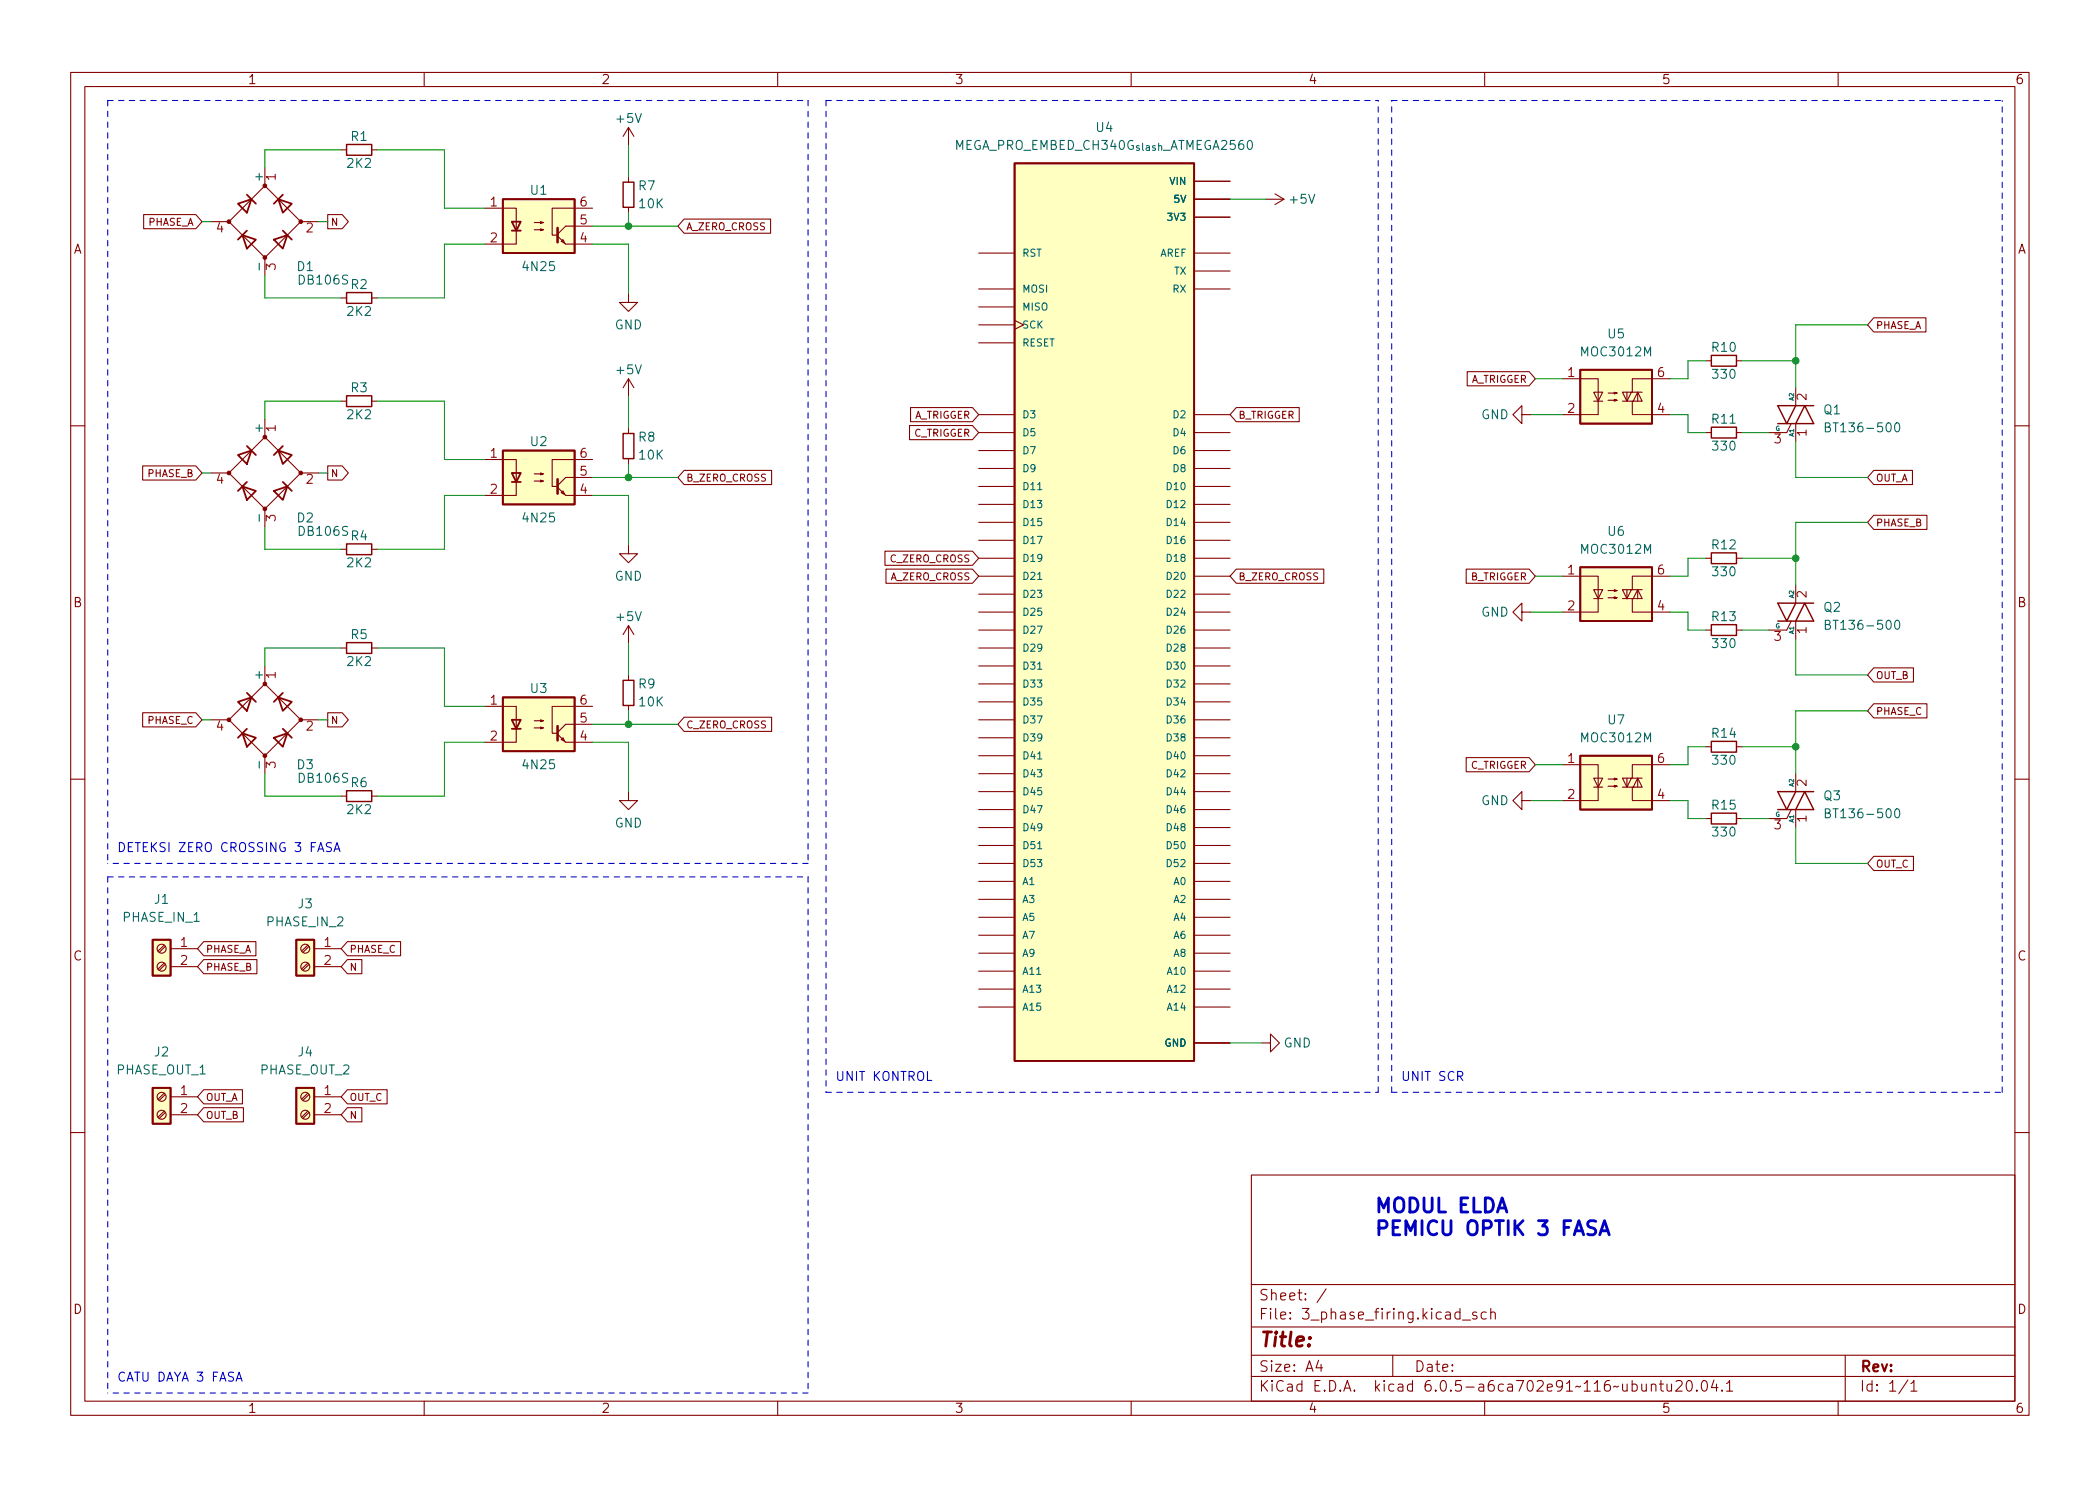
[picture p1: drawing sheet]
<svg xmlns="http://www.w3.org/2000/svg" width="297mm" height="210mm" viewBox="0 0 297 210" stroke-linecap="round" stroke-linejoin="round" font-family="sans-serif">
<g fill="none" stroke="#840000" stroke-width=".15">
<path d="M10 10.2h277v190.1h-277zM12 12.2h273v186.1h-273zM60 10.2v2M88.9 18v2.6M88.9 18l-.8 1.3M88.9 18l.8 1.3M110 10.2v2M160 10.2v2M210 10.2v2M260 10.2v2M20.3 30.4h7.4l.9 1-.9 1h-7.4zM29.8 31.4h2.6"/>
<path d="M32.4 31.4l5.1-5.1 5 5.1-5 5zM37.5 23.7v2.6M37.5 36.4v2.6M42.5 31.4h2.6M46.4 30.4h2l.9 1-.9 1h-2zM48.3 21.2h.7M52.6 21.2h.7M68.6 29.5h4.4v5h-4.4M75.6 32.5h1.2l-.3 .1v-.2l.3 .1M75.6 31.5h1.2l-.3 .1v-.2l.3 .1M78.9 33.4l1.1 1.1h3.8M79.4 34.2l.2-.3 .3 .5z"/>
<path d="M83.8 29.5h-5.7v3.8h.6M83.8 32h-3.8l-1.1 1.1M88.9 25v.8M88.9 29.3v.8M96.8 31h12.2v2h-12.2l-.9-1zM138.4 35.8h5.1M168.9 30.7h5.1M168.9 28.2h5.1M168.9 35.8h5.1M168.9 38.3h5.1M168.9 25.6h5.1M179.1 28.2h2.5"/>
<path d="M180.3 27.4l1.3 .8M181.6 28.2l-1.3 .8M37.5 59.3v2.5M48.3 56.8h.7M48.3 42.2h.7M52.6 56.8h.7M52.6 42.2h.7M88.9 41.5v1.3h1.3l-1.3 1.3-1.3-1.3h1.3M88.9 53.6v2.5M88.9 53.6l-.8 1.3M88.9 53.6l.8 1.3M128.8 57.7h8.8l.8 1-.8 1h-8.8z"/>
<path d="M138.4 58.7h5.1M138.4 43.4h5.1M138.4 40.9h5.1M138.4 48.5h5.1M138.4 46h5.1M143.5 45.3l1.3 .7-1.3 .6M168.9 58.7h5.1M168.9 40.9h5.1M174.9 57.7h8.9v2h-8.9l-.9-1zM207.5 52.6h8.8l.9 1-.9 1h-8.8zM215.3 58.7v-1.3l-1.3 1.3 1.3 1.2v-1.2h1.2M221 53.6h5.1v5.1h-5.1"/>
<path d="M225.4 55.5h1.3l-.6 1.3zM225.4 56.8h1.3M227.5 56.6h1.2l-.4 .2v-.3l.4 .1M227.5 55.6h1.2l-.4 .1v-.2l.4 .1M229.5 56.8h2.8l-.7-1.3-.6 1.3M230.1 55.5v1.3M230.8 55.5l-.7 1.3-.6-1.3h2.8M230.9 56.8v1.9h5.3M231.6 55.5v1.3M236.2 53.6h-5.3v1.9M241.3 51h.8M245.6 51h.8"/>
<path d="M253.4 59.9l-.7 1.3h-2.5M254 54.9v2.5M254 59.9v2.6M265 45h7.4v2h-7.4l-.8-1zM10 60.2h2M20.2 65.9h7.5l.9 1-.9 1h-7.5zM29.8 66.9h2.6M32.4 66.9l5.1-5.1 5 5.1-5 5.1zM37.5 72v2.5M42.5 66.9h2.6M46.4 65.9h2l.9 1-.9 1h-2zM48.3 77.7h.7"/>
<path d="M52.6 77.7h.7M68.6 65h4.4v5.1h-4.4M75.6 68.1h1.2l-.3 .1v-.3l.3 .2M75.6 67.1h1.2l-.3 .1v-.3l.3 .2M78.9 69l1.1 1.1h3.8M79.4 69.7l.2-.2 .3 .5zM83.8 65h-5.7v3.8h.6M83.8 67.6h-3.8l-1.1 1.1M88.9 77.1v1.3h1.3l-1.3 1.2-1.3-1.2h1.3M88.9 60.6v.7M88.9 64.9v.8M96.8 66.6h12.3v2h-12.3l-.9-1z"/>
<path d="M125.2 78h12.4l.8 1-.8 1h-12.4zM128.6 60.2h9l.8 1-.8 1h-9zM138.4 61.2h5.1M138.4 79h5.1M138.4 68.8h5.1M138.4 71.4h5.1M138.4 73.9h5.1M138.4 76.4h5.1M138.4 63.7h5.1M138.4 66.3h5.1M168.9 61.2h5.1M168.9 79h5.1"/>
<path d="M168.9 68.8h5.1M168.9 71.4h5.1M168.9 73.9h5.1M168.9 76.4h5.1M168.9 63.7h5.1M168.9 66.3h5.1M241.3 61.2h.8M241.3 79h.8M245.6 61.2h.8M245.6 79h.8M265 66.6h5.5v2h-5.5l-.8-1zM265 72.9h7.6v2h-7.6l-.8-1z"/>
<path d="M285 60.2h2M37.5 94.2v2.6M48.3 91.7h.7M52.6 91.7h.7M68.6 99.9h4.4v5.1h-4.4M83.8 99.9h-5.7v3.9h.6M88.9 88.5v2.6M88.9 95.5v.8M88.9 99.8v.8M88.9 88.5l-.8 1.3M88.9 88.5l.8 1.3M125.3 80.5h12.3l.8 1-.8 1h-12.3z"/>
<path d="M138.4 91.7h5.1M138.4 81.5h5.1M138.4 86.6h5.1M138.4 84.1h5.1M138.4 89.1h5.1M138.4 94.2h5.1M138.4 96.8h5.1M138.4 99.3h5.1M168.9 91.7h5.1M168.9 81.5h5.1M168.9 86.6h5.1M168.9 84.1h5.1"/>
<path d="M168.9 89.1h5.1M168.9 94.2h5.1M168.9 96.8h5.1M168.9 99.3h5.1M174.9 80.5h12.3v2h-12.3l-.9-1zM207.4 80.5h8.9l.9 1-.9 1h-8.9zM215.3 86.6v-1.3l-1.3 1.3 1.3 1.3v-1.3h1.2M221 81.5h5.1v5.1h-5.1M225.4 83.4h1.3l-.6 1.3zM225.4 84.7h1.3M227.5 84.6h1.2l-.4 .1v-.3l.4 .2M227.5 83.6h1.2l-.4 .1v-.3l.4 .2"/>
<path d="M229.5 84.7h2.8l-.7-1.3-.6 1.3M230.1 83.4v1.3M230.8 83.4l-.7 1.3-.6-1.3h2.8M230.9 84.7v1.9h5.3M231.6 83.4v1.3M236.2 81.5h-5.3v1.9M241.3 89.1h.8M245.6 89.1h.8M253.4 87.9l-.7 1.2h-2.5M254 82.8v2.5M254 87.9v2.5M265 99.6h7.6v2h-7.6l-.8-1z"/>
<path d="M265 94.5h5.7v2h-5.7l-.8-1zM10 110.2h2M20.2 100.8h7.5l.9 1-.9 1h-7.5zM29.8 101.8h2.6M32.4 101.8l5.1-5 5 5-5 5.1zM37.5 106.9v2.6M42.5 101.8h2.6M46.4 100.8h2l.9 1-.9 1h-2zM48.3 112.6h.7M52.6 112.6h.7M75.6 103h1.2l-.3 .1v-.2l.3 .1M75.6 102h1.2l-.3 .1v-.3l.3 .2"/>
<path d="M78.9 103.9l1.1 1.1h3.8M79.4 104.6l.2-.2 .3 .5zM83.8 102.5h-3.8l-1.1 1.1M88.9 112v1.3h1.3l-1.3 1.2-1.3-1.2h1.3M96.8 101.5h12.3v2h-12.3l-.9-1zM138.4 101.8h5.1M138.4 104.4h5.1M138.4 106.9h5.1M138.4 109.5h5.1M138.4 112h5.1M138.4 114.5h5.1M138.4 117.1h5.1"/>
<path d="M138.4 119.6h5.1M168.9 101.8h5.1M168.9 104.4h5.1M168.9 106.9h5.1M168.9 109.5h5.1M168.9 112h5.1M168.9 114.5h5.1M168.9 117.1h5.1M168.9 119.6h5.1M207.4 107.2h8.9l.9 1-.9 1h-8.9zM215.3 113.3v-1.3l-1.3 1.3 1.3 1.2v-1.2h1.2M221 108.2h5.1v5.1h-5.1"/>
<path d="M225.4 110.1h1.3l-.6 1.3zM225.4 111.4h1.3M227.5 111.2h1.2l-.4 .2v-.3l.4 .1M227.5 110.2h1.2l-.4 .2v-.3l.4 .1M229.5 111.4h2.8l-.7-1.3-.6 1.3M230.1 110.1v1.3M230.8 110.1l-.7 1.3-.6-1.3h2.8M230.9 111.4v1.9h5.3M231.6 110.1v1.3M236.2 108.2h-5.3v1.9M241.3 115.8h.8M241.3 105.7h.8"/>
<path d="M245.6 115.8h.8M245.6 105.7h.8M253.4 114.5l-.7 1.3h-2.5M254 109.5v2.5M254 114.5v2.6M285 110.2h2M23.2 136.3l-.8 .8M23.2 133.7l-.8 .9M23.4 136.4l-.9 .9M23.4 133.9l-.9 .8M24.1 134.2h3.8M24.1 136.8h3.8"/>
<path d="M28.8 133.2h7.4v2h-7.4l-.9-1zM28.8 135.8h7.5v2h-7.5l-.9-1zM43.5 136.3l-.8 .8M43.5 133.7l-.8 .9M43.7 136.4l-.9 .9M43.7 133.9l-.9 .8M44.4 134.2h3.9M44.4 136.8h3.9M49.1 133.2h7.6v2h-7.6l-.8-1zM49.1 135.8h2.1v2h-2.1l-.8-1zM138.4 124.7h5.1M138.4 137.4h5.1"/>
<path d="M138.4 139.9h5.1M138.4 127.2h5.1M138.4 129.8h5.1M138.4 132.3h5.1M138.4 134.9h5.1M138.4 122.2h5.1M168.9 124.7h5.1M168.9 137.4h5.1M168.9 139.9h5.1M168.9 127.2h5.1M168.9 129.8h5.1M168.9 132.3h5.1"/>
<path d="M168.9 134.9h5.1M168.9 122.2h5.1M265 121.2h5.7v2h-5.7l-.8-1zM23.2 157.2l-.8 .9M23.2 154.7l-.8 .8M23.4 157.4l-.9 .8M23.4 154.9l-.9 .8M24.1 155.2h3.8M24.1 157.7h3.8M28.8 156.7h5.6v2h-5.6l-.9-1zM28.8 154.2h5.5v2h-5.5l-.9-1zM43.5 157.2l-.8 .9"/>
<path d="M43.5 154.7l-.8 .8M43.7 157.4l-.9 .8M43.7 154.9l-.9 .8M44.4 155.2h3.9M44.4 157.7h3.9M49.1 156.7h2.1v2h-2.1l-.8-1zM49.1 154.2h5.7v2h-5.7l-.8-1zM138.4 142.5h5.1M168.9 142.5h5.1M168.9 147.6h5.1M178.4 147.6h1.3v-1.3l1.3 1.3-1.3 1.2v-1.2M10 160.2h2"/>
<path d="M177 166.3h108v32h-108zM285 160.2h2M60 198.3v2M110 198.3v2M160 198.3v2M177 194.8h108M177 191.8h108M177 187.8h108M177 181.8h108M186.5 192.5l-.4 1h1M186.9 193v1M187.6 182.4l-1.3 1.9"/>
<path d="M197 191.8v3M206.9 186.8h1.1M208.9 185.7l-.4-.1-.2 .2 .1 .3 .5 .1v.1v.3h-.2h-.4M210 198.3v2M210.2 185.7l-.4-.1-.3 .3v.4l.1 .3h.2h.4M210.9 185.8a.37 .37 0 0 1 .6 0v.8M210.9 185.1v1.5M233.6 196a.37 .37 0 0 1 .6 0v.8M233.6 195.8v1M234.7 195.8h.6M234.9 195.3v1.3l.1 .2h.3M235.8 195.8l.1 1a.41 .41 0 0 0 .5-.1"/>
<path d="M236.4 195.8v1M237.1 195.5l.2-.2 .5 .1a.41 .41 0 0 1 .1 .6l-.9 .8h.9M238.7 195.4a.36 .36 0 0 1 .6 .2 .77 .77 0 0 1-.4 1.2 1 1 0 0 1-.2-1.4zM240 196.7l.1 .1h-.1h-.1l.1-.1v.1M240.8 195.5a.36 .36 0 0 1 .4-.2 .36 .36 0 0 1 .2 .3 .77 .77 0 0 1-.4 1.2 .91 .91 0 0 1-.2-1.3zM242.4 195.3l-.3 1h.9M242.8 195.8v1M243.6 196.7v.1h-.1l.1-.1v.1M244.2 195.8l.4-.5v1.5M244.2 196.8h.9M260 198.3v2M261 191.8v6.5"/>
<path d="M269.9 195.3l-1.3 1.9M270.3 195.8l.4-.5v1.5M270.3 196.8h.9"/>
<circle cx="22.9" cy="134.2" r=".63"/>
<circle cx="22.9" cy="136.8" r=".63"/>
<circle cx="43.2" cy="134.2" r=".63"/>
<circle cx="43.2" cy="136.8" r=".63"/>
<circle cx="22.9" cy="155.2" r=".63"/>
<circle cx="22.9" cy="157.7" r=".63"/>
<circle cx="43.2" cy="155.2" r=".63"/>
<circle cx="43.2" cy="157.7" r=".63"/>
</g>
<g fill="#ffffc2" stroke="#ffffc2" stroke-width=".14">
<path d="M41.9 153.9h2.5v5.1h-2.5z"/>
<path d="M21.6 153.9h2.5v5.1h-2.5z"/>
<path d="M41.9 133h2.5v5h-2.5z"/>
<path d="M21.6 133h2.5v5h-2.5z"/>
<path d="M223.5 106.9h10.2v7.6h-10.2z"/>
<path d="M71.1 28.2h10.2v7.6h-10.2z"/>
<path d="M223.5 52.3h10.2v7.6h-10.2z"/>
<path d="M71.1 63.7h10.2v7.7h-10.2z"/>
<path d="M71.1 98.7h10.2v7.6h-10.2z"/>
<path d="M223.5 80.3h10.2v7.6h-10.2z"/>
<path d="M143.5 23.1h25.4v127h-25.4z"/>
</g>
<g fill="none" stroke="#840000" stroke-width=".25">
<path d="M33.7 28.8l1.9-.6-.7 1.9zM34.3 33.3l1.9 .6-1.3 1.3zM34.9 32.6l-1.2 1.3M34.9 27.6l1.3 1.2M38.7 33.9l1.9-.6-.6 1.9zM39.4 28.2l1.9 .6-1.3 1.3zM40 27.6l-1.3 1.2M40 32.6l1.3 1.3M71.1 28.2h10.2v7.6h-10.2zM72.4 31.4h1.3l-.7 1.2zM72.4 32.6h1.3M143.5 23.1h25.4v127h-25.4z"/>
<path d="M223.5 52.3h10.2v7.6h-10.2zM33.7 64.4l1.9-.7-.7 2zM34.3 68.8l1.9 .7-1.3 1.2zM34.9 68.2l-1.2 1.3M34.9 63.1l1.3 1.3M38.7 69.5l1.9-.7-.6 1.9zM39.4 63.7l1.9 .7-1.3 1.3zM40 63.1l-1.3 1.3M40 68.2l1.3 1.3M71.1 63.7h10.2v7.7h-10.2zM72.4 66.9h1.3l-.7 1.3zM72.4 68.2h1.3"/>
<path d="M33.7 99.3l1.9-.6-.7 1.9zM34.9 98l1.3 1.3M39.4 98.7l1.9 .6-1.3 1.3zM40 98l-1.3 1.3M71.1 98.7h10.2v7.6h-10.2zM223.5 80.3h10.2v7.6h-10.2zM34.3 103.8l1.9 .6-1.3 1.3zM34.9 103.1l-1.2 1.3M38.7 104.4l1.9-.6-.6 1.9zM40 103.1l1.3 1.3M72.4 101.8h1.3l-.7 1.3zM72.4 103.1h1.3"/>
<path d="M223.5 106.9h10.2v7.6h-10.2zM21.6 133h2.5v5h-2.5zM41.9 133h2.5v5h-2.5zM21.6 153.9h2.5v5.1h-2.5zM41.9 153.9h2.5v5.1h-2.5z"/>
</g>
<g fill="none" stroke="#840000" stroke-width=".2">
<path d="M49 20.4h3.6v1.6h-3.6zM88.1 25.8h1.6v3.5h-1.6zM49 56h3.6v1.5h-3.6zM49 41.4h3.6v1.5h-3.6zM242.1 50.3h3.5v1.5h-3.5zM251.5 59.9h5l-1.2-2.5-1.3 2.5M254 57.4l-1.3 2.5-1.2-2.5h5M49 77h3.6v1.5h-3.6zM88.1 61.3h1.6v3.6h-1.6zM242.1 60.4h3.5v1.6h-3.5zM242.1 78.2h3.5v1.6h-3.5zM49 90.9h3.6v1.6h-3.6z"/>
<path d="M88.1 96.3h1.6v3.5h-1.6zM242.1 88.4h3.5v1.5h-3.5zM251.5 87.9h5l-1.2-2.6-1.3 2.6M254 85.3l-1.3 2.6-1.2-2.6h5M49 111.9h3.6v1.5h-3.6zM242.1 104.9h3.5v1.5h-3.5zM242.1 115.1h3.5v1.5h-3.5zM251.5 114.5h5l-1.2-2.5-1.3 2.5M254 112l-1.3 2.5-1.2-2.5h5"/>
</g>
<path d="M268.1 59.9l.2-.1a.69 .69 0 0 1 .3 1.2l-.2 .1a.68 .68 0 0 1-.3-1.2zM146.8 69.3h.6M258.2 60.4h.5l.2-.2-.2-.3-.5-.1v1.3h.5l.2-.2a.33 .33 0 0 0-.3-.5M146.8 82h.6M146.8 94.7h.6M258.2 88.4l.5-.1 .2-.2-.2-.3h-.5v1.2h.5l.2-.2a.33 .33 0 0 0-.3-.4M268.1 87.9l.2-.1a.69 .69 0 0 1 .3 1.1l-.2 .1a.68 .68 0 0 1-.3-1.1zM146.8 107.4h.6M258.2 115h.5l.2-.2-.2-.3-.5-.1v1.3h.5l.2-.2a.33 .33 0 0 0-.3-.5M268.1 114.6l.2-.2a.69 .69 0 0 1 .3 1.2l-.2 .1a.68 .68 0 0 1-.3-1.1zM146.8 120.1h.6" fill="none" stroke="#006464" stroke-width=".15"/>
<path d="M78.9 32.3v2M78.9 67.8v2M78.9 102.7v2.1" fill="none" stroke="#840000" stroke-width=".36"/>
<g fill="#840000" stroke="#840000" stroke-width=".15">
<circle cx="37.5" cy="106.9" r=".25"/>
<circle cx="42.5" cy="101.8" r=".25"/>
<circle cx="32.4" cy="101.8" r=".25"/>
<circle cx="37.5" cy="96.8" r=".25"/>
<circle cx="37.5" cy="72" r=".25"/>
<circle cx="42.5" cy="66.9" r=".25"/>
<circle cx="32.4" cy="66.9" r=".25"/>
<circle cx="37.5" cy="61.8" r=".25"/>
<circle cx="37.5" cy="36.4" r=".25"/>
<circle cx="42.5" cy="31.4" r=".25"/>
<circle cx="32.4" cy="31.4" r=".25"/>
<circle cx="37.5" cy="26.3" r=".25"/>
</g>
<path d="M46.9 119.3l-.5-.1-.2 .3 .1 .3 .5 .2v.4l-.2 .1-.4-.1M47.2 120.5l.5-1.3 .4 1.3M47.4 120.1h.6M33.4 195.4l.4-1.3 .4 1.3M33.5 195.1h.6" fill="none" stroke="#0000c2" stroke-width=".15"/>
<path d="M226.3 174.7l.7-2 .6 2M226.5 174.1h.9" fill="none" stroke="#0000c2" stroke-width=".4"/>
<g fill="none" stroke="#0000c2" stroke-width=".15" stroke-dasharray=".8 .8">
<path d="M15.2 14.2v108M15.2 14.2h99.1M114.3 14.2v108M116.8 14.2h78.1M116.8 14.2v140.4M196.8 14.2h86.4M15.2 124.1v73M15.2 124.1h99.1M114.3 122.2h-99.1M114.3 124.1v73M116.8 154.6h78.1M194.9 154.6v-140.4"/>
<path d="M196.8 154.6v-140.4M196.8 154.6h86.4M283.2 154.6v-140.4M114.3 197.1h-99.1"/>
</g>
<g fill="none" stroke="#009600" stroke-width=".15">
<path d="M28.6 31.4h1.2M37.5 39v3.2h10.8M45.1 31.4h1.3M48.3 21.2h-10.8v2.5M53.3 21.2h9.6v8.3h5.7M68.6 34.5h-5.7v7.7h-9.6M83.8 34.5h5.1v7M83.8 32h12.1M88.9 20.6v4.4M88.9 30.1v1.9M174 28.2h5.1M48.3 56.8h-10.8v2.5"/>
<path d="M53.3 56.8h9.6v8.2h5.7M88.9 56.1v4.5M216.5 58.7h4.5M217.2 53.6h3.8M236.2 58.7h2.6v2.5h2.5M241.3 51h-2.5v2.6h-2.6M246.4 51h7.6M264.2 46h-10.2v8.9M28.6 66.9h1.2M37.5 74.5v3.2h10.8M45.1 66.9h1.3M68.6 70.1h-5.7v7.6h-9.6"/>
<path d="M83.8 67.6h12.1M83.8 70.1h5.1v7M88.9 65.7v1.9M241.3 79h-2.5v2.5h-2.6M246.4 61.2h3.8M246.4 79h7.6M254 62.5v5.1h10.2M264.2 73.9h-10.2v8.9M48.3 91.7h-10.8v2.5M53.3 91.7h9.6v8.2h5.7M88.9 91.1v4.4M216.5 86.6h4.5"/>
<path d="M217.2 81.5h3.8M236.2 86.6h2.6v2.5h2.5M246.4 89.1h3.8M254 90.4v5.1h10.2M28.6 101.8h1.2M37.5 109.5v3.1h10.8M45.1 101.8h1.3M68.6 105h-5.7v7.6h-9.6M83.8 105h5.1v7M83.8 102.5h12.1M88.9 100.6v1.9M216.5 113.3h4.5"/>
<path d="M217.2 108.2h3.8M236.2 113.3h2.6v2.5h2.5M241.3 105.7h-2.5v2.5h-2.6M246.4 105.7h7.6M246.4 115.8h3.8M254 117.1v5.1h10.2M264.2 100.6h-10.2v8.9M174 147.6h4.4"/>
</g>
<g fill="#009600" stroke="#009600" stroke-width=".15">
<circle cx="88.9" cy="102.5" r=".46"/>
<circle cx="88.9" cy="32" r=".46"/>
<circle cx="88.9" cy="67.6" r=".46"/>
<circle cx="254" cy="51" r=".46"/>
<circle cx="254" cy="105.7" r=".46"/>
<circle cx="254" cy="79" r=".46"/>
</g>
<g font-size="2.8" fill="#0000c2">
<text x="194.3" y="171.6">MODUL ELDA</text>
<text x="194.3" y="174.8">PEMICU OPTIK 3 FASA</text>
</g>
<text font-size="2.8" fill="#840000" x="178" y="190.6">Title:</text>
<g font-size="2.1" fill="#840000">
<text x="178" y="184">Sheet: /</text>
<text x="178" y="186.7">File: 3_phase_firing.kicad_sch</text>
<text x="178" y="196.9">KiCad E.D.A. kicad 6.0.5-a6ca702e91~116~ubuntu20.04.1</text>
<text x="178" y="194.1">Size: A4</text>
<text x="200" y="194.1">Date:</text>
<text x="263" y="194.1">Rev:</text>
<text x="263" y="196.9">Id: 1/1</text>
</g>
<g font-size="1.8" fill="#840000">
<text x="35" y="11.9">1</text>
<text x="85" y="11.9">2</text>
<text x="135" y="11.9">3</text>
<text x="185" y="11.9">4</text>
<text x="235" y="11.9">5</text>
<text x="285" y="11.9">6</text>
<text x="10.3" y="35.9">A</text>
<text x="285.3" y="35.9">A</text>
<text x="10.3" y="85.9">B</text>
<text x="285.3" y="85.9">B</text>
<text x="10.3" y="135.9">C</text>
<text x="285.3" y="135.9">C</text>
<text x="10.3" y="185.9">D</text>
<text x="285.3" y="185.9">D</text>
<text x="35" y="199.9">1</text>
<text x="85" y="199.9">2</text>
<text x="135" y="199.9">3</text>
<text x="185" y="199.9">4</text>
<text x="235" y="199.9">5</text>
<text x="285" y="199.9">6</text>
</g>
<g font-size="1.8" fill="#006464">
<text x="87.3" y="17.4">+5V</text>
<text x="49.2" y="23.7">2K2</text>
<text x="49.7" y="19.9">R1</text>
<text x="133.8" y="21.2">MEGA_PRO_EMBED_CH340G_{slash}_ATMEGA2560</text>
<text x="155.1" y="18.7">U4</text>
<text x="37.2" y="25.5" transform="rotate(-90 37.2 25.5)">+</text>
<text x="75.1" y="27.6">U1</text>
<text x="90.4" y="26.9">R7</text>
<text x="90.5" y="29.5">10K</text>
<text x="182.6" y="28.8">+5V</text>
<text x="37.2" y="38" transform="rotate(-90 37.2 38)">-</text>
<text x="42" y="38.3">D1</text>
<text x="42.4" y="40.3">DB106S</text>
<text x="49.7" y="40.9">R2</text>
<text x="74.1" y="38.3">4N25</text>
<text x="49.2" y="44.7">2K2</text>
<text x="86.9" y="46.6">GND</text>
<text x="227.5" y="47.9">U5</text>
<text x="87.3" y="53">+5V</text>
<text x="223.8" y="50.4">MOC3012M</text>
<text x="242.2" y="49.8">R10</text>
<text x="242.4" y="53.6">330</text>
<text x="49.2" y="59.3">2K2</text>
<text x="49.7" y="55.5">R3</text>
<text x="209.5" y="59.3">GND</text>
<text x="242.2" y="59.9">R11</text>
<text x="258" y="58.6">Q1</text>
<text x="37.2" y="61.1" transform="rotate(-90 37.2 61.1)">+</text>
<text x="75.1" y="63.1">U2</text>
<text x="90.4" y="62.5">R8</text>
<text x="90.5" y="65">10K</text>
<text x="242.4" y="63.7">330</text>
<text x="259" y="61.2">BT136-500</text>
<text x="37.2" y="73.6" transform="rotate(-90 37.2 73.6)">-</text>
<text x="42" y="73.9">D2</text>
<text x="42.4" y="75.8">DB106S</text>
<text x="49.7" y="76.4">R4</text>
<text x="74.1" y="73.9">4N25</text>
<text x="227.5" y="75.8">U6</text>
<text x="242.2" y="77.7">R12</text>
<text x="49.2" y="80.3">2K2</text>
<text x="86.9" y="82.2">GND</text>
<text x="223.8" y="78.4">MOC3012M</text>
<text x="242.4" y="81.5">330</text>
<text x="87.3" y="87.9">+5V</text>
<text x="209.5" y="87.2">GND</text>
<text x="242.2" y="87.9">R13</text>
<text x="258" y="86.6">Q2</text>
<text x="259" y="89.1">BT136-500</text>
<text x="49.2" y="94.2">2K2</text>
<text x="49.7" y="90.4">R5</text>
<text x="242.4" y="91.7">330</text>
<text x="37.2" y="96" transform="rotate(-90 37.2 96)">+</text>
<text x="75.1" y="98">U3</text>
<text x="90.4" y="97.4">R9</text>
<text x="90.5" y="99.9">10K</text>
<text x="223.8" y="105">MOC3012M</text>
<text x="227.5" y="102.5">U7</text>
<text x="242.2" y="104.4">R14</text>
<text x="37.2" y="108.5" transform="rotate(-90 37.2 108.5)">-</text>
<text x="42" y="108.8">D3</text>
<text x="42.4" y="110.7">DB106S</text>
<text x="49.7" y="111.4">R6</text>
<text x="74.1" y="108.8">4N25</text>
<text x="209.5" y="113.9">GND</text>
<text x="242.4" y="108.2">330</text>
<text x="258" y="113.2">Q3</text>
<text x="49.2" y="115.2">2K2</text>
<text x="86.9" y="117.1">GND</text>
<text x="242.2" y="114.5">R15</text>
<text x="242.4" y="118.4">330</text>
<text x="259" y="115.8">BT136-500</text>
<text x="17.5" y="130.4">PHASE_IN_1</text>
<text x="21.9" y="127.9">J1</text>
<text x="37.8" y="131.1">PHASE_IN_2</text>
<text x="42.2" y="128.5">J3</text>
<text x="21.9" y="149.5">J2</text>
<text x="42.2" y="149.5">J4</text>
<text x="181.5" y="148.2">GND</text>
<text x="16.5" y="152">PHASE_OUT_1</text>
<text x="36.8" y="152">PHASE_OUT_2</text>
</g>
<g font-size="1.8" fill="#a90000">
<text x="39" y="25.5" transform="rotate(-90 39 25.5)">1</text>
<text x="69.4" y="29.2">1</text>
<text x="82.1" y="29.2">6</text>
<text x="30.6" y="32.9">4</text>
<text x="43.3" y="32.9">2</text>
<text x="69.4" y="34.3">2</text>
<text x="82.1" y="34.3">4</text>
<text x="82.1" y="31.7">5</text>
<text x="39" y="38.2" transform="rotate(-90 39 38.2)">3</text>
<text x="221.8" y="53.3">1</text>
<text x="234.5" y="53.3">6</text>
<text x="221.8" y="58.4">2</text>
<text x="234.5" y="58.4">4</text>
<text x="255.5" y="56.6" transform="rotate(-90 255.5 56.6)">2</text>
<text x="39" y="61.1" transform="rotate(-90 39 61.1)">1</text>
<text x="69.4" y="64.8">1</text>
<text x="82.1" y="64.8">6</text>
<text x="251" y="62.7">3</text>
<text x="255.5" y="61.7" transform="rotate(-90 255.5 61.7)">1</text>
<text x="30.6" y="68.4">4</text>
<text x="43.3" y="68.4">2</text>
<text x="69.4" y="69.8">2</text>
<text x="82.1" y="69.8">4</text>
<text x="82.1" y="67.3">5</text>
<text x="39" y="73.8" transform="rotate(-90 39 73.8)">3</text>
<text x="221.8" y="81.3">1</text>
<text x="234.5" y="81.3">6</text>
<text x="221.8" y="86.4">2</text>
<text x="234.5" y="86.4">4</text>
<text x="255.5" y="89.6" transform="rotate(-90 255.5 89.6)">1</text>
<text x="255.5" y="84.6" transform="rotate(-90 255.5 84.6)">2</text>
<text x="39" y="96" transform="rotate(-90 39 96)">1</text>
<text x="251" y="90.7">3</text>
<text x="69.4" y="99.7">1</text>
<text x="82.1" y="99.7">6</text>
<text x="30.6" y="103.4">4</text>
<text x="43.3" y="103.4">2</text>
<text x="69.4" y="104.8">2</text>
<text x="82.1" y="104.8">4</text>
<text x="82.1" y="102.2">5</text>
<text x="221.8" y="107.9">1</text>
<text x="234.5" y="107.9">6</text>
<text x="39" y="108.7" transform="rotate(-90 39 108.7)">3</text>
<text x="221.8" y="113">2</text>
<text x="234.5" y="113">4</text>
<text x="255.5" y="111.2" transform="rotate(-90 255.5 111.2)">2</text>
<text x="251" y="117.3">3</text>
<text x="255.5" y="116.3" transform="rotate(-90 255.5 116.3)">1</text>
<text x="25.5" y="134">1</text>
<text x="25.5" y="136.5">2</text>
<text x="45.9" y="134">1</text>
<text x="45.9" y="136.5">2</text>
<text x="25.5" y="154.9">1</text>
<text x="45.9" y="154.9">1</text>
<text x="25.5" y="157.5">2</text>
<text x="45.9" y="157.5">2</text>
</g>
<g font-size="1.8" fill="#0000c2">
<text x="16.5" y="120.5">DETEKSI ZERO CROSSING 3 FASA</text>
<text x="118.1" y="152.9">UNIT KONTROL</text>
<text x="198.1" y="152.9">UNIT SCR</text>
<text x="16.5" y="195.5">CATU DAYA 3 FASA</text>
</g>
<g font-size="1.4" fill="#006464">
<text x="165.5" y="26.2">VIN</text>
<text x="166.2" y="28.7">5V</text>
<text x="165.4" y="31.2">3V3</text>
<text x="144.5" y="41.4">MOSI</text>
<text x="144.5" y="36.3">RST</text>
<text x="164" y="36.3">AREF</text>
<text x="165.9" y="41.4">RX</text>
<text x="166.1" y="38.9">TX</text>
<text x="144.5" y="43.9">MISO</text>
<text x="144.5" y="46.5">SCK</text>
<text x="144.5" y="49">RESET</text>
<text x="144.5" y="59.2">D3</text>
<text x="166.1" y="59.2">D2</text>
<text x="144.5" y="61.7">D5</text>
<text x="144.5" y="64.3">D7</text>
<text x="166.1" y="61.7">D4</text>
<text x="166.1" y="64.3">D6</text>
<text x="144.5" y="69.3">D11</text>
<text x="144.5" y="71.9">D13</text>
<text x="144.5" y="66.8">D9</text>
<text x="165.3" y="69.3">D10</text>
<text x="165.3" y="71.9">D12</text>
<text x="166.1" y="66.8">D8</text>
<text x="144.5" y="74.4">D15</text>
<text x="144.5" y="77">D17</text>
<text x="165.3" y="74.4">D14</text>
<text x="165.3" y="77">D16</text>
<text x="144.5" y="79.5">D19</text>
<text x="144.5" y="82">D21</text>
<text x="165.3" y="79.5">D18</text>
<text x="165.3" y="82">D20</text>
<text x="144.5" y="84.6">D23</text>
<text x="144.5" y="87.1">D25</text>
<text x="144.5" y="89.7">D27</text>
<text x="165.3" y="84.6">D22</text>
<text x="165.3" y="87.1">D24</text>
<text x="165.3" y="89.7">D26</text>
<text x="144.5" y="92.2">D29</text>
<text x="144.5" y="94.7">D31</text>
<text x="165.3" y="92.2">D28</text>
<text x="165.3" y="94.7">D30</text>
<text x="144.5" y="97.3">D33</text>
<text x="144.5" y="99.8">D35</text>
<text x="165.3" y="97.3">D32</text>
<text x="165.3" y="99.8">D34</text>
<text x="144.5" y="102.4">D37</text>
<text x="144.5" y="104.9">D39</text>
<text x="144.5" y="107.4">D41</text>
<text x="165.3" y="102.4">D36</text>
<text x="165.3" y="104.9">D38</text>
<text x="165.3" y="107.4">D40</text>
<text x="144.5" y="110">D43</text>
<text x="144.5" y="112.5">D45</text>
<text x="165.3" y="110">D42</text>
<text x="165.3" y="112.5">D44</text>
<text x="144.5" y="115.1">D47</text>
<text x="144.5" y="117.6">D49</text>
<text x="165.3" y="115.1">D46</text>
<text x="165.3" y="117.6">D48</text>
<text x="144.5" y="125.2">A1</text>
<text x="144.5" y="120.1">D51</text>
<text x="144.5" y="122.7">D53</text>
<text x="165.3" y="120.1">D50</text>
<text x="165.3" y="122.7">D52</text>
<text x="166.1" y="125.2">A0</text>
<text x="144.5" y="127.8">A3</text>
<text x="144.5" y="130.3">A5</text>
<text x="166.1" y="127.8">A2</text>
<text x="166.1" y="130.3">A4</text>
<text x="144.5" y="137.9">A11</text>
<text x="144.5" y="132.8">A7</text>
<text x="144.5" y="135.4">A9</text>
<text x="165.3" y="137.9">A10</text>
<text x="166.1" y="132.8">A6</text>
<text x="166.1" y="135.4">A8</text>
<text x="144.5" y="140.5">A13</text>
<text x="144.5" y="143">A15</text>
<text x="165.3" y="140.5">A12</text>
<text x="165.3" y="143">A14</text>
<text x="164.7" y="148.1">GND</text>
</g>
<g font-size="1.4" fill="#840000">
<text x="20.9" y="31.9">PHASE_A</text>
<text x="46.7" y="31.9">N</text>
<text x="97" y="32.6">A_ZERO_CROSS</text>
<text x="265.3" y="46.5">PHASE_A</text>
<text x="129.2" y="59.2">A_TRIGGER</text>
<text x="175.1" y="59.2">B_TRIGGER</text>
<text x="207.9" y="54.2">A_TRIGGER</text>
<text x="129.2" y="61.8">C_TRIGGER</text>
<text x="20.9" y="67.5">PHASE_B</text>
<text x="46.7" y="67.5">N</text>
<text x="97" y="68.1">B_ZERO_CROSS</text>
<text x="265.3" y="68.1">OUT_A</text>
<text x="265.3" y="74.5">PHASE_B</text>
<text x="125.9" y="79.6">C_ZERO_CROSS</text>
<text x="125.9" y="82.1">A_ZERO_CROSS</text>
<text x="175.1" y="82.1">B_ZERO_CROSS</text>
<text x="207.9" y="82.1">B_TRIGGER</text>
<text x="265.3" y="101.1">PHASE_C</text>
<text x="265.3" y="96.1">OUT_B</text>
<text x="20.9" y="102.4">PHASE_C</text>
<text x="46.7" y="102.4">N</text>
<text x="97" y="103.1">C_ZERO_CROSS</text>
<text x="207.9" y="108.8">C_TRIGGER</text>
<text x="265.3" y="122.7">OUT_C</text>
<text x="29.1" y="134.8">PHASE_A</text>
<text x="29.1" y="137.3">PHASE_B</text>
<text x="49.4" y="134.8">PHASE_C</text>
<text x="49.4" y="137.3">N</text>
<text x="29.1" y="155.8">OUT_A</text>
<text x="49.4" y="155.8">OUT_C</text>
<text x="29.1" y="158.3">OUT_B</text>
<text x="49.4" y="158.3">N</text>
</g>
<g font-size=".9" fill="#006464">
<text x="253.7" y="56.7" transform="rotate(-90 253.7 56.7)">A2</text>
<text x="251.1" y="61">G</text>
<text x="253.7" y="61.8" transform="rotate(-90 253.7 61.8)">A1</text>
<text x="251.1" y="88.9">G</text>
<text x="253.7" y="89.7" transform="rotate(-90 253.7 89.7)">A1</text>
<text x="253.7" y="84.6" transform="rotate(-90 253.7 84.6)">A2</text>
<text x="253.7" y="111.3" transform="rotate(-90 253.7 111.3)">A2</text>
<text x="251.1" y="115.6">G</text>
<text x="253.7" y="116.4" transform="rotate(-90 253.7 116.4)">A1</text>
</g>
</svg>
